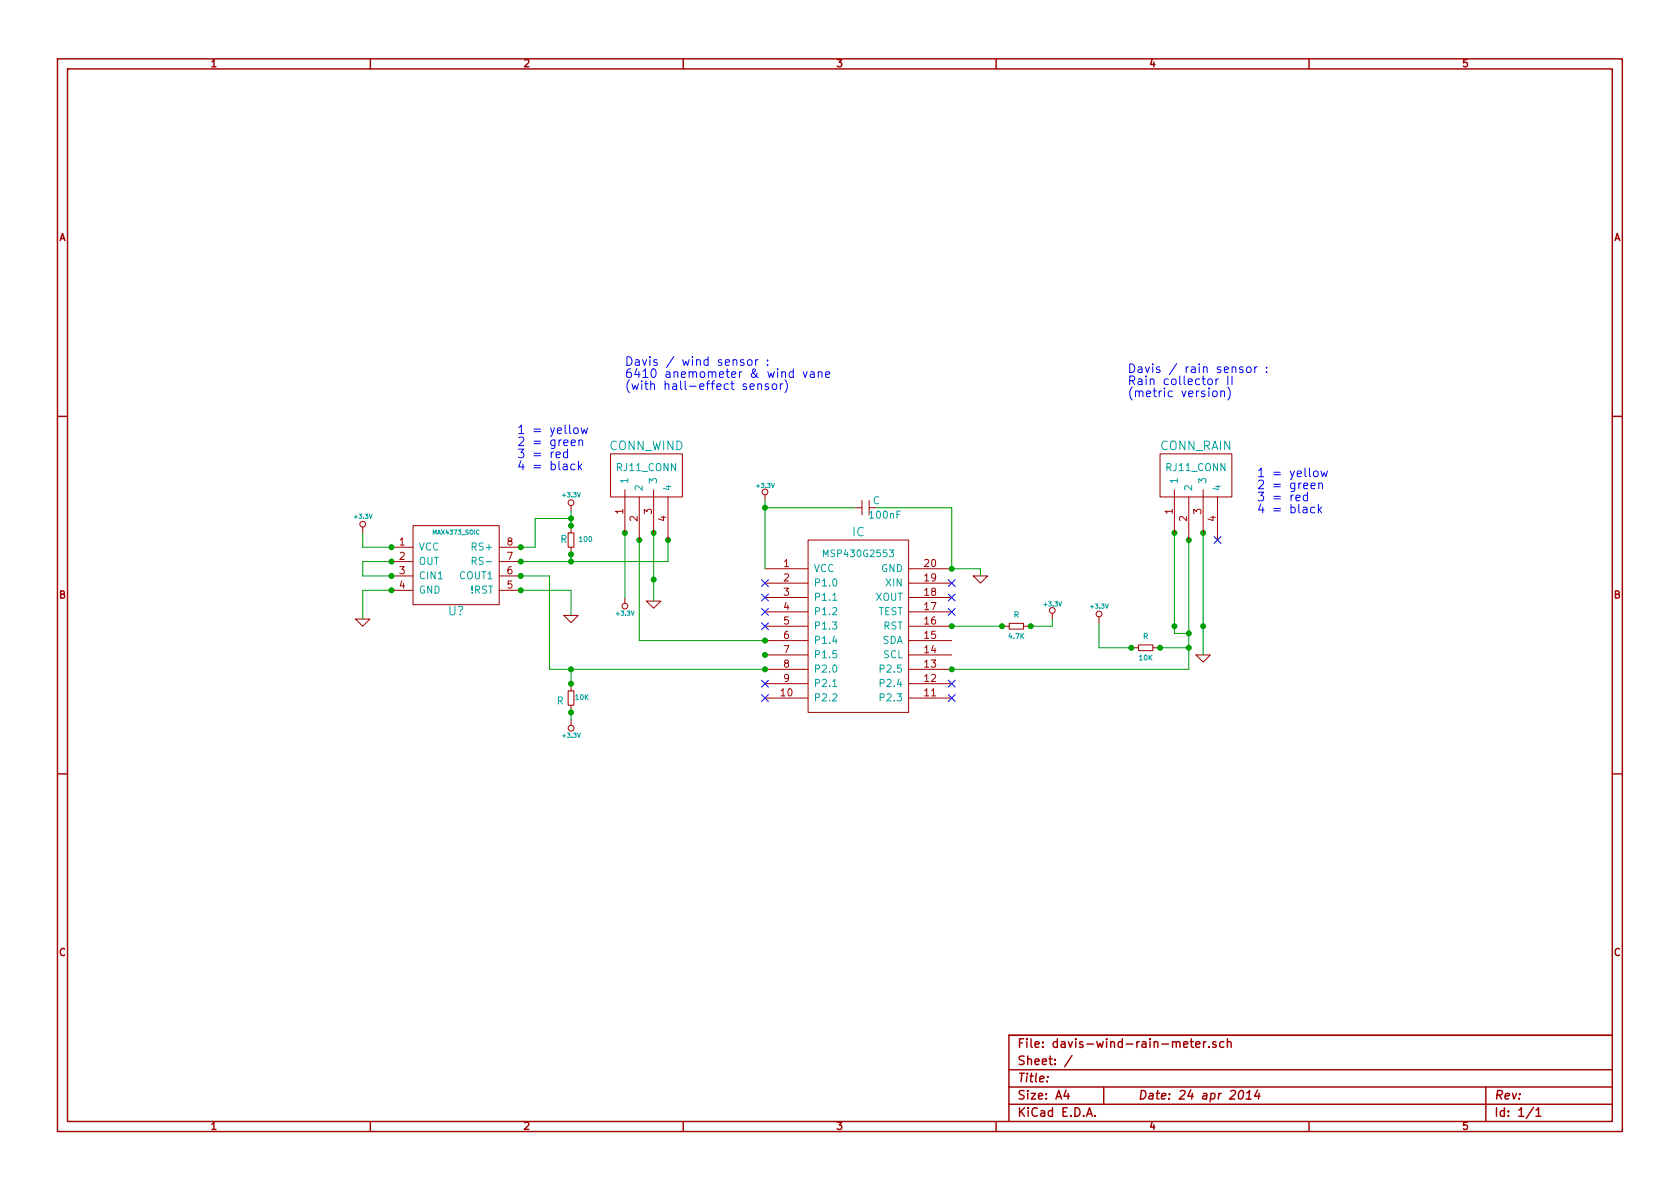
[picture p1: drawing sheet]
<svg xmlns="http://www.w3.org/2000/svg" width="297mm" height="210mm" viewBox="0 0 297 210" stroke-linecap="round" stroke-linejoin="round" font-family="sans-serif">
<g fill="none" stroke="#a00000" stroke-width=".25">
<path d="M10.2 10.4h276.6v189.7h-276.6zM11.9 12.2h273.2v186.1h-273.2zM65.5 10.4v1.8M120.8 10.4v1.8M176.1 10.4v1.8M231.4 10.4v1.8M10.2 73.6h1.7M285.1 73.6h1.7M10.2 136.8h1.7M285.1 136.8h1.7M65.5 198.3v1.8M120.8 198.3v1.8"/>
<path d="M176.1 198.3v1.8M178.4 189.2h106.7M178.4 195.3h106.7M178.4 192.2h106.7M185.2 190.4v.1M188.5 192.8l-.4 1h1M188.8 193.3v1.1M189.5 186.7l-1.3 1.9M192.1 197.4l.5-1.5 .5 1.5M192.3 197h.7M193.6 197.3v.1M195.1 192.2v3.1"/>
<path d="M209.3 184.7l.7-.1-.1-.3-.4-.1-.2 .2v.7h.6M210.4 184.2h.6M210.6 183.7v1.3l.4 .2M211.4 184.7l.8-.1-.1-.3-.4-.1-.3 .2 .1 .7h.6M212.8 184.2v1M213.2 184.2l-.2 .1-.2 .2M213.7 185.1v.1M215 184.3l-.4-.1-.2 .2 .1 .2 .5 .2v.3h-.6M216.4 184.3a.48 .48 0 0 0-.7 0v.8l.3 .1 .4-.1M217 184.3h.1a.36 .36 0 0 1 .6 .1v.8M217 183.7v1.5M219.2 193l.4-.2a.88 .88 0 0 1-.3 1.6l-.3-.3a1.19 1.19 0 0 1 .2-1.1z"/>
<path d="M220.3 194.4h.9M220.4 193.3l.6-.5-.2 1.6M222.4 192.8l-.6 1h1M222.6 193.3l-.1 1.1M231.4 198.3v1.8M262.7 192.2v6.1M271.1 195.8l-1.3 2M271.6 196.3l.4-.4v1.5M271.6 197.4h.9M285.1 183.1h-106.7v15.2"/>
</g>
<g fill="none" stroke="#a00000" stroke-width=".18">
<path d="M64.1 93.2v1M69.2 96.8h3.8M69.2 99.3h3.8M73 93h15.3v13.9h-15.3zM88.3 96.8h3.8M88.3 99.3h3.8M100.5 94.2h1v2.6h-1zM101 89.4v1M101 93v1.2M101 96.8v1.2M107.9 80.3h12.7v7.6h-12.7zM110.5 86.6v7.6"/>
<path d="M113 87.9v7.6M115.6 86.6v7.6M118.1 87.9v7.6M135.3 87.5v1M142.9 95.5h17.8v30.5h-17.8zM151.1 89.8h1.3M152.4 88.5v2.6M153.7 88.5v2.6M153.7 89.8h1.2M205.1 80.3h12.7v7.6h-12.7zM207.6 86.6v7.6M210.2 87.9v7.6"/>
<path d="M212.7 86.6v7.6M215.3 87.9v7.6M62.9 109.5h2.5l-1.3 1.2zM69.2 101.8h3.8M69.2 104.4h3.8M88.3 101.8h3.8M88.3 104.4h3.8M99.7 108.8h2.5l-1.2 1.3zM110.5 105.7v1M114.3 106.3h2.5l-1.2 1.3zM135.3 110.7h7.6M135.3 100.6h7.6"/>
<path d="M135.3 103.1h7.6M135.3 105.7h7.6M135.3 108.2h7.6M135.3 113.3h7.6M135.3 115.8h7.6M135.3 118.4h7.6M160.7 110.7h7.6M160.7 100.6h7.6M160.7 103.1h7.6M160.7 105.7h7.6M160.7 108.2h7.6M160.7 113.3h7.6"/>
<path d="M160.7 115.8h7.6M160.7 118.4h7.6M172.1 101.8h2.5l-1.2 1.3zM177.2 110.7h1.2M178.4 110.2h2.6v1h-2.6zM181 110.7h1.2M186.1 108.5v1M194.3 109.1v1M200 114.5h1.3M201.3 114h2.5v1.1h-2.5zM203.8 114.5h1.3M211.5 115.8h2.5l-1.3 1.3z"/>
<path d="M100.5 122.2h1v2.5h-1zM101 127.2v1.1M101 120.9v1.3M101 124.7v1.3M135.3 120.9h7.6M135.3 123.4h7.6M160.7 120.9h7.6M160.7 123.4h7.6"/>
<circle cx="64.1" cy="92.7" r=".51"/>
<circle cx="101" cy="88.9" r=".51"/>
<circle cx="135.3" cy="87" r=".51"/>
<circle cx="110.5" cy="107.2" r=".51"/>
<circle cx="186.1" cy="107.9" r=".51"/>
<circle cx="194.3" cy="108.6" r=".51"/>
<circle cx="101" cy="128.8" r=".51"/>
</g>
<path d="M83.5 99.2h.6l.1-.5-.2-.2h-.5v1.3M145.6 98.4v-1.1l.4 .8 .4-.8v1.1M157.3 97.3h.7l-.4 .4 .3 .1v.5l-.1 .1-.5-.1M147.2 106.2h.8M147.2 121.4h.8" fill="none" stroke="#00a0a0" stroke-width=".18"/>
<g fill="none" stroke="#0000c0" stroke-width=".18">
<path d="M214.7 94.9l1.2 1.2M215.9 94.9l-1.2 1.2M134.6 102.5l1.3 1.2M134.6 105l1.3 1.3M134.6 107.6l1.3 1.2M134.6 110.1l1.3 1.2M135.9 102.5l-1.3 1.2M135.9 105l-1.3 1.3M135.9 107.6l-1.3 1.2M135.9 110.1l-1.3 1.2M167.7 107.6l1.2 1.2M167.7 105l1.2 1.3"/>
<path d="M167.7 102.5l1.2 1.2M168.9 107.6l-1.2 1.2M168.9 105l-1.2 1.3M168.9 102.5l-1.2 1.2M134.6 120.3l1.3 1.2M134.6 122.8l1.3 1.2M135.9 120.3l-1.3 1.2M135.9 122.8l-1.3 1.2M167.7 122.8l1.2 1.2M167.7 120.3l1.2 1.2M168.9 122.8l-1.2 1.2M168.9 120.3l-1.2 1.2"/>
</g>
<g fill="#00a000" stroke="#00a000" stroke-width=".25">
<circle cx="210.2" cy="114.5" r=".41"/>
<circle cx="168.3" cy="100.6" r=".41"/>
<circle cx="168.3" cy="118.4" r=".41"/>
<circle cx="212.7" cy="110.7" r=".41"/>
<circle cx="210.2" cy="112" r=".41"/>
<circle cx="135.3" cy="89.8" r=".41"/>
<circle cx="135.3" cy="113.3" r=".41"/>
<circle cx="135.3" cy="115.8" r=".41"/>
<circle cx="135.3" cy="118.4" r=".41"/>
<circle cx="168.3" cy="110.7" r=".41"/>
<circle cx="207.6" cy="110.7" r=".41"/>
<circle cx="115.6" cy="102.5" r=".41"/>
<circle cx="101" cy="99.3" r=".41"/>
<circle cx="101" cy="118.4" r=".41"/>
<circle cx="177.2" cy="110.7" r=".41"/>
<circle cx="182.2" cy="110.7" r=".41"/>
<circle cx="200" cy="114.5" r=".41"/>
<circle cx="205.1" cy="114.5" r=".41"/>
<circle cx="207.6" cy="94.2" r=".41"/>
<circle cx="210.2" cy="95.5" r=".41"/>
<circle cx="212.7" cy="94.2" r=".41"/>
<circle cx="110.5" cy="94.2" r=".41"/>
<circle cx="113" cy="95.5" r=".41"/>
<circle cx="115.6" cy="94.2" r=".41"/>
<circle cx="118.1" cy="95.5" r=".41"/>
<circle cx="92.1" cy="96.8" r=".41"/>
<circle cx="92.1" cy="99.3" r=".41"/>
<circle cx="92.1" cy="101.8" r=".41"/>
<circle cx="92.1" cy="104.4" r=".41"/>
<circle cx="101" cy="93" r=".41"/>
<circle cx="101" cy="98" r=".41"/>
<circle cx="69.2" cy="96.8" r=".41"/>
<circle cx="69.2" cy="99.3" r=".41"/>
<circle cx="69.2" cy="101.8" r=".41"/>
<circle cx="69.2" cy="104.4" r=".41"/>
<circle cx="101" cy="91.7" r=".41"/>
<circle cx="101" cy="120.9" r=".41"/>
<circle cx="101" cy="126" r=".41"/>
</g>
<g fill="none" stroke="#00a000" stroke-width=".18">
<path d="M64.1 94.2v2.6h5.1M69.2 99.3h-5.1v2.5h5.1M101 90.4v2.6M101 98v1.3M101 91.7h-6.4v5.1h-2.5M110.5 94.2v11.5M113 95.5v17.8h22.3M115.6 94.2v12.1M118.1 95.5v3.8h-26M135.3 88.5v12.1M135.3 89.8h15.8M154.9 89.8h13.4v10.8h5.1v1.2"/>
<path d="M207.6 94.2v17.8h2.6M210.2 95.5v22.9h-41.9M212.7 94.2v21.6M69.2 104.4h-5.1v5.1M92.1 101.8h5.1v16.6h38.1M92.1 104.4h8.9v4.4M101 118.4v2.5M168.3 110.7h8.9M186.1 109.5v1.2h-3.9M194.3 110.1v4.4h5.7M205.1 114.5h5.1M101 126v1.2"/>
</g>
<g fill="none" stroke="#00f" stroke-width=".18">
<path d="M100.4 79.4v1.5M101 78.3l.7-.1v-.3l-.5-.1-.2 .2 .1 .7h.6M101.6 75.7h.3l.3 .3v.4l-.3 .3-.3-.1-.2-.2v-.4zM102.4 77.9a.36 .36 0 0 1 .6 .1v.8M102.4 77.8v1M102.7 75.7l.3 1 .3-.7 .3 .7 .3-1M131.5 63.7l-.4-.1-.2 .2 .1 .2 .5 .2v.3h-.6M132.2 63.7l.3-.1 .4 .1v.8l-.2 .1-.5-.1zM132.6 68.4l.7-.2v-.3h-.5l-.2 .2 .1 .7h.6M133.6 63.6v1M134 68l.1-.1a.36 .36 0 0 1 .5 .2v.8M134 67.9v1"/>
<path d="M134 63.6l-.2 .1-.2 .2M135.7 64.5v.1M135.7 63.7v.1M135.9 67.9h-.4l-.2 .2 .1 .2 .5 .1v.4h-.6M136.7 67.9h.3l.3 .3v.4l-.3 .3-.3-.1-.2-.2v-.4zM138 67.9v1M138.4 67.9h-.3l-.1 .3M138.8 67.2a1.75 1.75 0 0 1 0 2.3M142 65.7l.4 1 .3-1M143.3 65.8h.6l.1 .9M144 66.1l-.5 .1a.3 .3 0 0 0-.3 .3 .3 .3 0 0 0 .3 .2h.5M144.7 65.9l.1-.1a.36 .36 0 0 1 .5 .2v.7"/>
<path d="M144.7 65.7v1M146 66.2l.7-.1-.1-.3-.4-.1-.2 .3v.7h.6M214.5 69.3l.2-.2 .4 .2v.7l-.2 .1-.4-.1zM215 67v1M215.4 67l-.3 .1-.1 .2M215.8 69.3l.1-.1a.36 .36 0 0 1 .6 .2v.7M215.8 69.1v1M217.1 68.4a1.75 1.75 0 0 1 0 2.3M217.1 66.5v1.5M217.8 66.5v1.5M219.7 64.9h-.3l-.2 .2v.2l.5 .2v.3h-.5M220.5 65l.2-.1 .4 .1v.8l-.2 .1-.4-.1z"/>
<path d="M221.8 64.9v1M222.3 64.9h-.3l-.2 .3M224 65.8v.1M224 64.9v.2M98.3 80.4l.8-.1-.1-.3-.4-.1-.3 .3 .1 .7h.6M100.4 80a.48 .48 0 0 0-.7 .1v.7l.2 .1h.5M101.7 82.1a.48 .48 0 0 0-.7 .1v.8l.2 .1 .5-.1M102.3 81.6v1.5M102.4 82.5l.5 .6M102.9 82.1l-.6 .5M229.1 88.1l.8-.2-.1-.3-.4-.1-.3 .3 .1 .7h.6M231.2 87.6a.48 .48 0 0 0-.7 .1v.7l.2 .2 .5-.1"/>
<path d="M231.2 87v1.6M231.8 85.9l.7-.1v-.3l-.5-.1-.2 .2 .1 .8h.6M232.4 83.4l.3-.1 .3 .3v.4l-.3 .3-.3-.1-.2-.2v-.4zM232.5 89.8a.48 .48 0 0 0-.7 0v.8l.2 .1 .5-.1M233.1 89.2v1.5M233.2 85.6v-.1a.36 .36 0 0 1 .6 .1v.8M233.2 85.4v1M233.2 90.1l.5 .6M233.6 83.3l.2 1 .3-.7 .3 .7 .3-1M233.7 89.7l-.6 .6"/>
</g>
<g font-size="2.1" fill="#00f">
<text x="110.5" y="64.8">Davis / wind sensor :</text>
<text x="110.5" y="66.9">6410 anemometer &amp; wind vane</text>
<text x="110.5" y="69">(with hall-effect sensor)</text>
<text x="199.4" y="66">Davis / rain sensor :</text>
<text x="199.4" y="68.2">Rain collector II</text>
<text x="199.4" y="70.3">(metric version)</text>
<text x="91.4" y="76.8">1 = yellow</text>
<text x="91.4" y="79">2 = green</text>
<text x="91.4" y="81.1">3 = red</text>
<text x="91.4" y="83.2">4 = black</text>
<text x="222.2" y="84.4">1 = yellow</text>
<text x="222.2" y="86.6">2 = green</text>
<text x="222.2" y="88.7">3 = red</text>
<text x="222.2" y="90.9">4 = black</text>
</g>
<g font-size="2.1" fill="#00a0a0">
<text x="107.8" y="79.7">CONN_WIND</text>
<text x="205.2" y="79.7">CONN_RAIN</text>
<text x="150.7" y="94.9">IC</text>
<text x="79.2" y="108.9">U?</text>
</g>
<g font-size="2.1" fill="#a00000">
<text x="179.9" y="185.4">File: davis-wind-rain-meter.sch</text>
<text x="179.9" y="191.5">Title:</text>
<text x="179.9" y="188.4">Sheet: /</text>
<text x="179.9" y="197.6">KiCad E.D.A.</text>
<text x="179.9" y="194.5">Size: A4</text>
<text x="201.2" y="194.5">Date: 24 apr 2014</text>
<text x="264.2" y="194.5">Rev:</text>
<text x="264.2" y="197.6">Id: 1/1</text>
</g>
<g font-size="1.8" fill="#a00000">
<text x="37.3" y="11.9">1</text>
<text x="92.7" y="11.9">2</text>
<text x="148" y="11.9">3</text>
<text x="203.3" y="11.9">4</text>
<text x="258.6" y="11.9">5</text>
<text x="10.4" y="42.7">A</text>
<text x="285.3" y="42.7">A</text>
<text x="110.2" y="90.9" transform="rotate(-90 110.2 90.9)">1</text>
<text x="112.8" y="92.2" transform="rotate(-90 112.8 92.2)">2</text>
<text x="115.3" y="90.9" transform="rotate(-90 115.3 90.9)">3</text>
<text x="117.9" y="92.2" transform="rotate(-90 117.9 92.2)">4</text>
<text x="207.4" y="90.9" transform="rotate(-90 207.4 90.9)">1</text>
<text x="209.9" y="92.2" transform="rotate(-90 209.9 92.2)">2</text>
<text x="212.5" y="90.9" transform="rotate(-90 212.5 90.9)">3</text>
<text x="215" y="92.2" transform="rotate(-90 215 92.2)">4</text>
<text x="70.6" y="96.5">1</text>
<text x="70.6" y="99.1">2</text>
<text x="70.6" y="101.6">3</text>
<text x="89.7" y="101.6">6</text>
<text x="89.7" y="99.1">7</text>
<text x="89.7" y="96.5">8</text>
<text x="138.6" y="100.3">1</text>
<text x="163.5" y="100.3">20</text>
<text x="10.4" y="105.9">B</text>
<text x="70.6" y="104.1">4</text>
<text x="89.7" y="104.1">5</text>
<text x="138.6" y="102.9">2</text>
<text x="138.6" y="105.4">3</text>
<text x="138.6" y="107.9">4</text>
<text x="163.5" y="107.9">17</text>
<text x="163.5" y="105.4">18</text>
<text x="163.5" y="102.9">19</text>
<text x="285.3" y="105.9">B</text>
<text x="138.6" y="110.5">5</text>
<text x="138.6" y="113">6</text>
<text x="163.5" y="113">15</text>
<text x="163.5" y="110.5">16</text>
<text x="138.6" y="115.6">7</text>
<text x="138.6" y="118.1">8</text>
<text x="163.5" y="118.1">13</text>
<text x="163.5" y="115.6">14</text>
<text x="138.1" y="123.2">10</text>
<text x="138.6" y="120.6">9</text>
<text x="163.5" y="123.2">11</text>
<text x="163.5" y="120.6">12</text>
<text x="10.4" y="169.1">C</text>
<text x="285.3" y="169.1">C</text>
<text x="37.3" y="199.8">1</text>
<text x="92.7" y="199.8">2</text>
<text x="148" y="199.8">3</text>
<text x="203.3" y="199.8">4</text>
<text x="258.6" y="199.8">5</text>
</g>
<g font-size="1.8" fill="#00a0a0">
<text x="109.1" y="83.4">RJ11_CONN</text>
<text x="206.2" y="83.4">RJ11_CONN</text>
<text x="111.1" y="85.6" transform="rotate(-90 111.1 85.6)">1</text>
<text x="113.7" y="86.9" transform="rotate(-90 113.7 86.9)">2</text>
<text x="116.2" y="85.6" transform="rotate(-90 116.2 85.6)">3</text>
<text x="118.7" y="86.9" transform="rotate(-90 118.7 86.9)">4</text>
<text x="154.3" y="89.2">C</text>
<text x="208.3" y="85.6" transform="rotate(-90 208.3 85.6)">1</text>
<text x="210.8" y="86.9" transform="rotate(-90 210.8 86.9)">2</text>
<text x="213.4" y="85.6" transform="rotate(-90 213.4 85.6)">3</text>
<text x="215.9" y="86.9" transform="rotate(-90 215.9 86.9)">4</text>
<text x="153.9" y="91.8">100nF</text>
<text x="74" y="97.4">VCC</text>
<text x="74" y="99.9">OUT</text>
<text x="83.8" y="97.4">RS+</text>
<text x="84.2" y="99.9">RS-</text>
<text x="99.1" y="96.1">R</text>
<text x="143.9" y="101.2">VCC</text>
<text x="155.7" y="101.2">GND</text>
<text x="74" y="102.5">CIN1</text>
<text x="74" y="105">GND</text>
<text x="81.3" y="102.5">COUT1</text>
<text x="83.1" y="105">!RST</text>
<text x="143.9" y="103.8">P1.0</text>
<text x="143.9" y="106.3">P1.1</text>
<text x="154.7" y="106.3">XOUT</text>
<text x="156.7" y="103.8">XIN</text>
<text x="143.9" y="108.8">P1.2</text>
<text x="143.9" y="111.4">P1.3</text>
<text x="143.9" y="113.9">P1.4</text>
<text x="155.1" y="108.8">TEST</text>
<text x="155.9" y="113.9">SDA</text>
<text x="156.1" y="111.4">RST</text>
<text x="143.9" y="116.5">P1.5</text>
<text x="143.9" y="119">P2.0</text>
<text x="156" y="119">P2.5</text>
<text x="156.1" y="116.5">SCL</text>
<text x="98.4" y="124.6">R</text>
<text x="143.9" y="121.5">P2.1</text>
<text x="143.9" y="124.1">P2.2</text>
<text x="156" y="124.1">P2.3</text>
<text x="156" y="121.5">P2.4</text>
</g>
<text font-size="1.7" fill="#00a0a0" x="146.1" y="98.5">MSP430G2553</text>
<g font-size="1.4" fill="#00a0a0">
<text x="179.2" y="109.3">R</text>
<text x="202.1" y="113.1">R</text>
</g>
<g font-size="1.2" fill="#00a0a0">
<text x="102.5" y="95.9">100</text>
<text x="178.4" y="113">4.7K</text>
<text x="201.4" y="116.8">10K</text>
<text x="101.8" y="123.8">10K</text>
</g>
<g font-size="1.1" fill="#00a0a0">
<text x="99.6" y="88">+3.3V</text>
<text x="133.9" y="86.3">+3.3V</text>
<text x="62.7" y="91.8">+3.3V</text>
<text x="76.7" y="94.6">MAX4373_SOIC</text>
<text x="184.7" y="107.3">+3.3V</text>
<text x="192.9" y="107.6">+3.3V</text>
<text x="109.1" y="108.9">+3.3V</text>
<text x="99.6" y="130.5">+3.3V</text>
</g>
</svg>
